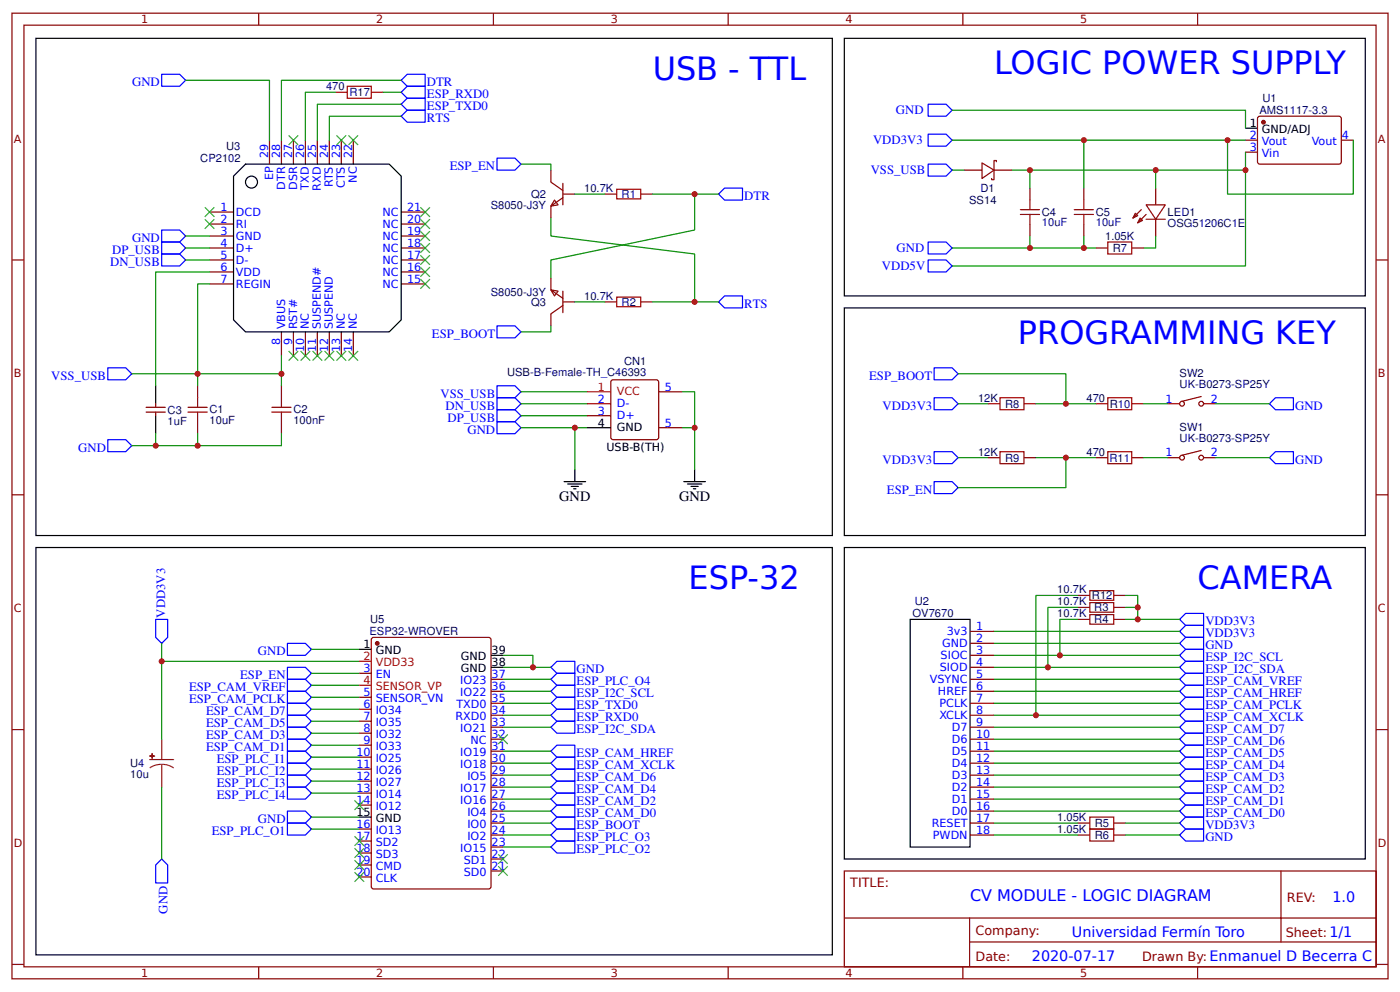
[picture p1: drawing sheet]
<svg xmlns="http://www.w3.org/2000/svg" width="309mm" height="219mm" viewBox="0 0 309 219" stroke-linecap="round" stroke-linejoin="round" font-family="sans-serif">
<g fill="none" stroke="#800" stroke-width=".26">
<path d="M2.6 2.9h304.1v213.3h-304.1zM5.3 5.6h298.7v207.9h-298.7zM57.1 2.9v2.7M109 2.9v2.7M160.9 2.9v2.7M212.7 2.9v2.7M264.6 2.9v2.7M59.5 31v5.2M62.2 31v5.2M64.8 31v5.2M67.5 31v5.2M70.1 31v5.2"/>
<path d="M72.8 31v5.2M74.1 20.4h2.6M75.4 31v5.2M78.1 31v5.2M82 20.4h2.7M121.7 37.6v2.6l2.7 1.9M213 37.6h4M217 36l2.6 1.6-2.6 1.8zM219.6 37.6v2.1h-.5v-.3M219.6 37.6h4M220.1 35.7v-.2h-.5v2.1M275.2 31h2.6"/>
<path d="M275.2 33.6h2.6M277.9 25.9l.4-.2h17.8l.2 .5v9.8l-.5 .2h-17.7l-.3-.5zM296.3 31h2.7M2.6 57.4h2.7M46.3 57.4h5.3M46.3 46.8h5.3M46.3 49.5h5.3M46.3 52.1h5.3M46.3 54.8h5.3M88.6 57.4h5.3M88.6 46.8h5.3M88.6 49.5h5.3"/>
<path d="M88.6 52.1h5.3M88.6 54.8h5.3M122.5 44.2l.8 1-1.6 .3zM124.4 43.7l-2.7 1.8v2.7M124.4 42.9h2.6M124.4 40.5v4.7M133.6 42.9h2.7M141.6 42.9h2.6M227.5 41.5v2.7M227.5 49.5v2.6M239.4 41.5v2.7M239.4 49.5v2.6"/>
<path d="M242.1 54.8h2.6M250 54.8h2.7M250.8 47.1l.6 .5-1.1 .6zM251.9 48.2l.5 .5-1 .5zM252.1 46.3l-1.8 1.9M253.2 45.2h4.2l-2.1 3.2zM253.2 48.4h4.2M253.2 47.4l-1.8 1.8M255.3 41.5v3.7M255.3 48.4v3.7M304 57.4h2.7M46.3 60.1h5.3"/>
<path d="M46.3 62.7h5.3M62.2 73.3v5.3M64.8 73.3v5.3M67.5 73.3v5.3M70.1 73.3v5.3M72.8 73.3v5.3M75.4 73.3v5.3M78.1 73.3v5.3M88.6 60.1h5.3M88.6 62.7h5.3M121.7 64l1.6 .3-.8 1.1zM121.7 61.4v2.6l2.7 1.9"/>
<path d="M124.4 67.5l-2.7 1.8v2.7M124.4 64.3v4.8M124.4 66.7h2.6M133.6 66.7h2.7M141.6 66.7h2.6M32.3 91h4.2M32.3 90h4.2M34.4 89.2v.8M34.4 91v.8M43.7 85.2v2.6M43.7 93.1v2.7M62.2 85.2v2.6"/>
<path d="M62.2 93.1v2.7M129.6 89.2h5.3M129.6 91.8h5.3M135.2 83.9h9.8l.4 .2 .1 12.5-.2 .4-9.8 .1-.5-.3-.1-12.4zM145.5 86.5h5.3M145.5 94.5h5.3M218.3 89.2h2.6M226.2 89.2h2.7M242.1 89.2h2.6M250 89.2h2.7M258 89.2h2.6M265.4 99.5l-4.3 1"/>
<path d="M265.4 87.6l-4.3 1M265.9 89.2h2.7M2.6 109.3h2.7M218.3 101.1h2.6M226.2 101.1h2.7M242.1 101.1h2.6M250 101.1h2.7M258 101.1h2.6M265.9 101.1h2.7M304 109.3h2.7M214.3 139.4h5.3M238.1 134.1h2.7"/>
<path d="M238.1 136.8h2.7M238.1 131.5h2.7M246.1 134.1h2.6M246.1 136.8h2.6M246.1 131.5h2.6M79.4 148.7h2.6M79.4 154h2.6M79.4 156.6h2.6M79.4 159.3h2.6M82.1 141l.4-.2h25.4l.5 .2 .1 54.8-.3 .4-25.7 .1-.4-.2zM108.5 152.7h2.6M108.5 158h2.6"/>
<path d="M108.5 155.3h2.6M108.5 150h2.6M214.3 142.1h5.3M214.3 147.4h5.3M214.3 152.7h5.3M214.3 158h5.3M214.3 155.3h5.3M214.3 150h5.3M214.3 144.7h5.3M2.6 161.1h2.7M79.4 161.9h2.6M79.4 164.6h2.6"/>
<path d="M79.4 167.2h2.6M79.4 169.9h2.6M79.4 172.5h2.6M79.4 175.2h2.6M79.4 177.8h2.6M108.5 163.2h2.6M108.5 168.5h2.6M108.5 173.8h2.6M108.5 179.1h2.6M108.5 176.5h2.6M108.5 171.2h2.6M108.5 165.9h2.6"/>
<path d="M108.5 160.6h2.6M214.3 163.2h5.3M214.3 168.5h5.3M214.3 173.8h5.3M214.3 179.1h5.3M214.3 176.5h5.3M214.3 171.2h5.3M214.3 165.9h5.3M214.3 160.6h5.3M304 161.1h2.7M79.4 183.1h2.6M79.4 185.7h2.6"/>
<path d="M79.4 188.4h2.6M79.4 191h2.6M79.4 193.7h2.6M108.5 184.4h2.6M108.5 181.8h2.6M108.5 192.4h2.6M108.5 189.7h2.6M108.5 187.1h2.6M186.5 192.4h117.5v21.1h-117.5zM214.3 184.4h5.3M214.3 181.8h5.3M238.1 184.4h2.7"/>
<path d="M238.1 181.8h2.7M246.1 184.4h2.6M246.1 181.8h2.6M283 192.4v15.6M2.6 213h2.7M57.1 213.5v2.7M109 213.5v2.7M160.9 213.5v2.7M186.6 202.7h117.3M212.7 213.5v2.7M214.2 208h89.7M214.2 202.7v10.6"/>
<path d="M264.6 213.5v2.7M304 213h2.7"/>
<circle cx="261.1" cy="89.2" r=".53"/>
<circle cx="265.4" cy="89.2" r=".53"/>
<circle cx="261.1" cy="101.1" r=".53"/>
<circle cx="265.4" cy="101.1" r=".53"/>
</g>
<g fill="none" stroke="#000" stroke-width=".26">
<path d="M7.9 8.5h176v109.8h-176zM186.5 8.5h115.1v56.9h-115.1zM54.2 36.2h31.8l2.6 2.7v31.7l-2.6 2.7h-31.8l-2.6-2.7v-31.7zM275.2 28.3h2.6M186.5 68h115.1v50.3h-115.1zM34.4 85.2v4M34.4 91.8v4M129.6 94.5h5.3M124.6 106.4h4.8M125.4 106.9h3.2M126.2 107.4h1.6M126.7 107.9h.6"/>
<path d="M127 103.7v2.7M151.1 106.4h4.7M151.9 106.9h3.1M152.7 107.4h1.6M153.2 107.9h.5M153.5 103.7v2.7M7.9 120.9h176v90h-176zM186.5 120.9h115.1v68.8h-115.1zM201.1 136.8h13.2v50.3h-13.2zM79.4 143.4h2.6M108.5 147.4h2.6M108.5 144.7h2.6"/>
<path d="M79.4 180.4h2.6"/>
<circle cx="55.6" cy="40.2" r="1.32"/>
</g>
<g fill="none" stroke="#a00000" stroke-width=".26">
<path d="M76.7 19h5.3v2.7h-5.3zM136.3 41.8h5.3v2.1h-5.3zM225.4 46.3h4.3M225.4 47.4h4.3M227.5 44.2v2.1M227.5 47.4v2.1M237.3 46.3h4.3M237.3 47.4h4.3M239.4 44.2v2.1M239.4 47.4v2.1M244.7 53.4h5.3v2.7h-5.3zM136.3 65.6h5.3v2.1h-5.3z"/>
<path d="M41.5 90h4.3M41.5 91h4.3M43.7 87.8v2.2M43.7 91v2.1M60.1 90h4.2M60.1 91h4.2M62.2 87.8v2.2M62.2 91v2.1M220.9 87.8h5.3v2.7h-5.3zM220.9 99.7h5.3v2.7h-5.3zM244.7 87.8h5.3v2.7h-5.3zM244.7 99.7h5.3v2.7h-5.3z"/>
<path d="M240.8 133.1h5.3v2.1h-5.3zM240.8 135.7h5.3v2.1h-5.3zM240.8 130.4h5.3v2.2h-5.3zM240.8 180.4h5.3v2.7h-5.3zM240.8 183.1h5.3v2.6h-5.3z"/>
</g>
<g fill="none" stroke="#080" stroke-width=".26">
<path d="M41 17.7h18.5v13.3M88.6 17.7h-26.4v13.3M74.1 20.4h-6.6v10.6M84.7 20.4h3.9M88.6 25.7h-15.8v5.3M88.6 23h-18.5v8M115.1 36.2h6.6v1.4M210.3 24.3h64.9v4M210.3 37.6h2.7M210.3 31h64.9M227.5 37.6v3.9M239.4 31v10.5"/>
<path d="M255.3 37.6v3.9M271.2 31v11.9h27.8v-11.9M275.2 33.6v4h-51.6M275.2 37.6v21.1h-64.9M41 54.8h5.3M41 57.4h5.3M41 52.1h5.3M121.7 48.2v3.9l31.8 4v10.6h-9.3M127 42.9h6.6M144.2 42.9h9.3v7.9l-31.8 6.6v4M153.5 42.9h5.2M227.5 52.1v2.7h-17.2"/>
<path d="M239.4 52.1v2.7h-11.9M239.4 54.8h2.7M255.3 52.1v2.7h-2.6M46.3 62.7h-2.6v19.8h18.5v-3.9M46.3 60.1h-11.9v25.1M121.7 72v1.3h-6.6M127 66.7h6.6M153.5 66.7h5.2M29.1 82.5h14.6v2.7M29.1 98.4h14.6M34.4 95.8v2.6M43.7 95.8v2.6h18.5v-2.6"/>
<path d="M62.2 82.5v2.7M115.1 86.5h14.5M115.1 89.2h14.5M115.1 91.8h14.5M115.1 94.5h11.9M129.6 94.5h-2.6v9.2M150.8 86.5h2.7v17.2M150.8 94.5h2.7M211.7 82.5h23.8v6.7M211.7 89.2h6.6M228.9 89.2h13.2M252.7 89.2h5.3"/>
<path d="M268.6 89.2h11.9M211.7 101.1h6.6M228.9 101.1h13.2M235.5 101.1v6.6h-23.8M252.7 101.1h5.3M268.6 101.1h11.9M219.6 139.4h41M238.1 136.8h-3.9v7.9M238.1 134.1h-6.6v13.3M238.1 131.5h-9.2v26.5M248.7 134.1h2.7v2.7M248.7 131.5h2.7v2.6"/>
<path d="M248.7 136.8h11.9M35.7 142.1v3.9M68.8 148.7h10.6M68.8 151.3h10.6M68.8 154h10.6M68.8 156.6h10.6M68.8 159.3h10.6M68.8 143.4h10.6M79.4 146h-43.7v17.2M111.1 144.7h6.6v2.7M111.1 147.4h10.6M111.1 150h10.6"/>
<path d="M111.1 152.7h10.6M111.1 155.3h10.6M111.1 158h10.6M219.6 144.7h41M219.6 147.4h41M219.6 150h41M219.6 152.7h41M219.6 155.3h41M219.6 158h41M219.6 142.1h41M35.7 173.8v15.9M68.8 161.9h10.6"/>
<path d="M68.8 164.6h10.6M68.8 167.2h10.6M68.8 169.9h10.6M68.8 172.5h10.6M68.8 175.2h10.6M111.1 160.6h10.6M111.1 165.9h10.6M111.1 168.5h10.6M111.1 171.2h10.6M111.1 173.8h10.6M111.1 176.5h10.6M111.1 179.1h10.6"/>
<path d="M219.6 160.6h41M219.6 163.2h41M219.6 165.9h41M219.6 168.5h41M219.6 171.2h41M219.6 173.8h41M219.6 176.5h41M219.6 179.1h41M68.8 180.4h10.6M68.8 183.1h10.6M111.1 187.1h10.6M111.1 184.4h10.6"/>
<path d="M111.1 181.8h10.6M219.6 184.4h18.5M219.6 181.8h18.5M248.7 184.4h11.9M248.7 181.8h11.9"/>
</g>
<g fill="#000" stroke="#3c3" stroke-width=".26">
<path d="M63.8 29.9l2.1 2.1zM65.9 29.9l-2.1 2.1z"/>
<path d="M74.3 29.9l2.2 2.1zM76.5 29.9l-2.2 2.1z"/>
<path d="M77 29.9l2.1 2.1zM79.1 29.9l-2.1 2.1z"/>
<path d="M45.2 45.8l2.2 2.1zM47.4 45.8l-2.2 2.1z"/>
<path d="M45.2 48.4l2.2 2.1zM47.4 48.4l-2.2 2.1z"/>
<path d="M92.9 45.8l2.1 2.1zM95 45.8l-2.1 2.1z"/>
<path d="M92.9 48.4l2.1 2.1zM95 48.4l-2.1 2.1z"/>
<path d="M92.9 51.1l2.1 2.1zM95 51.1l-2.1 2.1z"/>
<path d="M92.9 53.7l2.1 2.1zM95 53.7l-2.1 2.1z"/>
<path d="M92.9 56.4l2.1 2.1zM95 56.4l-2.1 2.1z"/>
<path d="M92.9 59l2.1 2.1zM95 59l-2.1 2.1z"/>
<path d="M63.8 77.5l2.1 2.1zM65.9 77.5l-2.1 2.1z"/>
<path d="M66.4 77.5l2.1 2.1zM68.5 77.5l-2.1 2.1z"/>
<path d="M69.1 77.5l2.1 2.1zM71.2 77.5l-2.1 2.1z"/>
<path d="M71.7 77.5l2.1 2.1zM73.8 77.5l-2.1 2.1z"/>
<path d="M74.3 77.5l2.2 2.1zM76.5 77.5l-2.2 2.1z"/>
<path d="M77 77.5l2.1 2.1zM79.1 77.5l-2.1 2.1z"/>
<path d="M92.9 61.6l2.1 2.2zM95 61.6l-2.1 2.2z"/>
<path d="M78.3 176.7l2.1 2.2zM80.4 176.7l-2.1 2.2z"/>
<path d="M110.1 162.2l2.1 2.1zM112.2 162.2l-2.1 2.1z"/>
<path d="M78.3 184.7l2.1 2.1zM80.4 184.7l-2.1 2.1z"/>
<path d="M78.3 187.3l2.1 2.1zM80.4 187.3l-2.1 2.1z"/>
<path d="M78.3 190l2.1 2.1zM80.4 190l-2.1 2.1z"/>
<path d="M78.3 192.6l2.1 2.1zM80.4 192.6l-2.1 2.1z"/>
<path d="M110.1 191.3l2.1 2.1zM112.2 191.3l-2.1 2.1z"/>
<path d="M110.1 188.6l2.1 2.2zM112.2 188.6l-2.1 2.2z"/>
</g>
<g fill="none" stroke="#00f" stroke-width=".26">
<path d="M35.7 16.4h4l1.3 1.3-1.3 1.3h-4zM88.6 17.7l1.4-1.3h3.9v2.6h-3.9zM90 19h3.9v2.7h-3.9l-1.4-1.3zM88.6 25.7l1.4-1.4h3.9v2.7h-3.9zM88.6 23l1.4-1.3h3.9v2.6h-3.9zM109.8 34.9h4l1.3 1.3-1.3 1.4h-4zM205.1 23h3.9l1.3 1.3-1.3 1.4h-3.9zM205.1 29.6h3.9l1.3 1.4-1.3 1.3h-3.9zM205.1 36.2h3.9l1.3 1.4-1.3 1.3h-3.9zM35.7 56.1h4l1.3 1.3-1.3 1.3h-4zM35.7 53.4h4l1.3 1.4-1.3 1.3h-4zM35.7 50.8h4l1.3 1.3-1.3 1.3h-4z"/>
<path d="M158.7 42.9l1.4-1.4h3.9v2.7h-3.9zM205.1 53.4h3.9l1.3 1.4-1.3 1.3h-3.9zM205.1 57.4h3.9l1.3 1.3-1.3 1.4h-3.9zM109.8 72h4l1.3 1.3-1.3 1.3h-4zM158.7 66.7l1.4-1.3h3.9v2.6h-3.9zM23.8 81.2h4l1.3 1.3-1.3 1.4h-4zM23.8 97.1h4l1.3 1.3-1.3 1.3h-4zM109.8 85.2h4l1.3 1.3-1.3 1.3h-4zM109.8 87.8h4l1.3 1.4-1.3 1.3h-4zM109.8 90.5h4l1.3 1.3-1.3 1.3h-4zM109.8 93.1h4l1.3 1.4-1.3 1.3h-4zM206.4 99.7h3.9l1.4 1.4-1.4 1.3h-3.9z"/>
<path d="M206.4 81.2h3.9l1.4 1.3-1.4 1.4h-3.9zM206.4 87.8h3.9l1.4 1.4-1.4 1.3h-3.9zM281.8 99.7h4v2.7h-4l-1.3-1.3zM281.8 87.8h4v2.7h-4l-1.3-1.3zM206.4 106.4h3.9l1.4 1.3-1.4 1.3h-3.9zM34.4 136.8h2.6v4l-1.3 1.3-1.3-1.3zM261.9 138.1h4v2.7h-4l-1.3-1.4zM261.9 135.5h4v2.6h-4l-1.3-1.3zM63.5 147.4h4l1.3 1.3-1.3 1.3h-4zM63.5 142.1h4l1.3 1.3-1.3 1.3h-4zM63.5 150h4l1.3 1.3-1.3 1.4h-4zM63.5 152.7h4l1.3 1.3-1.3 1.3h-4z"/>
<path d="M63.5 155.3h4l1.3 1.3-1.3 1.4h-4zM63.5 158h4l1.3 1.3-1.3 1.3h-4zM123 146h4v2.7h-4l-1.3-1.3zM123 148.7h4v2.6h-4l-1.3-1.3zM123 151.3h4v2.7h-4l-1.3-1.3zM123 154h4v2.6h-4l-1.3-1.3zM123 156.6h4v2.7h-4l-1.3-1.3zM123 159.3h4v2.6h-4l-1.3-1.3zM261.9 143.4h4v2.6h-4l-1.3-1.3zM261.9 146h4v2.7h-4l-1.3-1.3zM261.9 148.7h4v2.6h-4l-1.3-1.3zM261.9 151.3h4v2.7h-4l-1.3-1.3z"/>
<path d="M261.9 154h4v2.6h-4l-1.3-1.3zM261.9 156.6h4v2.7h-4l-1.3-1.3zM261.9 159.3h4v2.6h-4l-1.3-1.3zM261.9 140.8h4v2.6h-4l-1.3-1.3zM63.5 160.6h4l1.3 1.3-1.3 1.3h-4zM63.5 163.2h4l1.3 1.4-1.3 1.3h-4zM63.5 165.9h4l1.3 1.3-1.3 1.3h-4zM63.5 168.5h4l1.3 1.4-1.3 1.3h-4zM63.5 171.2h4l1.3 1.3-1.3 1.3h-4zM63.5 173.8h4l1.3 1.4-1.3 1.3h-4zM63.5 179.1h4l1.3 1.3-1.3 1.4h-4zM123 164.6h4v2.6h-4l-1.3-1.3z"/>
<path d="M123 167.2h4v2.7h-4l-1.3-1.4zM123 169.9h4v2.6h-4l-1.3-1.3zM123 172.5h4v2.7h-4l-1.3-1.4zM123 175.2h4v2.6h-4l-1.3-1.3zM123 177.8h4v2.6h-4l-1.3-1.3zM261.9 161.9h4v2.7h-4l-1.3-1.4zM261.9 164.6h4v2.6h-4l-1.3-1.3zM261.9 167.2h4v2.7h-4l-1.3-1.4zM261.9 169.9h4v2.6h-4l-1.3-1.3zM261.9 172.5h4v2.7h-4l-1.3-1.4zM261.9 175.2h4v2.6h-4l-1.3-1.3zM261.9 177.8h4v2.6h-4l-1.3-1.3z"/>
<path d="M34.4 191l1.3-1.3 1.3 1.3v4h-2.6zM63.5 181.8h4l1.3 1.3-1.3 1.3h-4zM123 180.4h4v2.7h-4l-1.3-1.3zM123 183.1h4v2.6h-4l-1.3-1.3zM123 185.7h4v2.7h-4l-1.3-1.3zM261.9 180.4h4v2.7h-4l-1.3-1.3zM261.9 183.1h4v2.6h-4l-1.3-1.3z"/>
</g>
<path d="M33.1 167.7h5.3M35.7 168.8l1.4 .2 1.3 .6M35.7 168.8l-1.4 .2-1.2 .6M35.7 163.2v4.5M35.7 168.8v5" fill="none" stroke="#8d2323" stroke-width=".26"/>
<g fill="#8d2323" stroke="#8d2323" stroke-width=".26">
<path d="M33.1 167h1z"/>
<path d="M33.6 166.4v1.1z"/>
</g>
<g fill="#800" stroke="#800" stroke-width=".26">
<circle cx="83.3" cy="142.1" r=".4"/>
<circle cx="279.1" cy="27" r=".4"/>
</g>
<path d="M129.6 86.5h5.3M79.4 146h2.6M79.4 151.3h2.6" fill="none" stroke="#f00" stroke-width=".26"/>
<g fill="#c00">
<circle cx="127" cy="94.5" r=".66"/>
<circle cx="153.5" cy="94.5" r=".66"/>
<circle cx="251.4" cy="134.1" r=".66"/>
<circle cx="251.4" cy="136.8" r=".66"/>
<circle cx="235.5" cy="101.1" r=".66"/>
<circle cx="255.3" cy="37.6" r=".66"/>
<circle cx="239.4" cy="54.8" r=".66"/>
<circle cx="227.5" cy="54.8" r=".66"/>
<circle cx="227.5" cy="37.6" r=".66"/>
<circle cx="35.7" cy="146.1" r=".66"/>
<circle cx="62.2" cy="82.6" r=".66"/>
<circle cx="43.7" cy="82.6" r=".66"/>
<circle cx="153.5" cy="42.9" r=".66"/>
<circle cx="153.5" cy="66.7" r=".66"/>
<circle cx="43.7" cy="98.4" r=".66"/>
<circle cx="34.4" cy="98.4" r=".66"/>
<circle cx="239.4" cy="31" r=".66"/>
<circle cx="275.2" cy="37.6" r=".66"/>
<circle cx="235.5" cy="89.2" r=".66"/>
<circle cx="231.5" cy="147.4" r=".66"/>
<circle cx="234.2" cy="144.7" r=".66"/>
<circle cx="228.9" cy="158" r=".66"/>
<circle cx="117.7" cy="147.4" r=".66"/>
<circle cx="271.2" cy="31" r=".66"/>
</g>
<g font-size="7.1" fill="#00f">
<text x="144.2" y="17.7">USB - TTL</text>
<text x="219.6" y="16.4">LOGIC POWER SUPPLY</text>
<text x="224.9" y="75.9">PROGRAMMING KEY</text>
<text x="152.1" y="130.2">ESP-32</text>
<text x="264.6" y="130.2">CAMERA</text>
</g>
<text font-size="3.5" fill="#00f" x="214.3" y="199">CV MODULE - LOGIC DIAGRAM</text>
<g font-size="3.2">
<text x="123.6" y="110.6">GND</text>
<text x="150" y="110.6">GND</text>
</g>
<g font-size="3.2" fill="#00f">
<text x="294.4" y="199.3">1.0</text>
<text x="236.8" y="206.9">Universidad Fermín Toro</text>
<text x="228" y="212.3">2020-07-17</text>
</g>
<g font-size="2.8" fill="#00f">
<text x="29.2" y="19.1">GND</text>
<text x="94.3" y="21.7">ESP_RXD0</text>
<text x="94.3" y="19.1">DTR</text>
<text x="94.3" y="27">RTS</text>
<text x="94.3" y="24.3">ESP_TXD0</text>
<text x="197.9" y="25.3">GND</text>
<text x="192.9" y="31.9">VDD3V3</text>
<text x="99.4" y="37.6">ESP_EN</text>
<text x="192.4" y="38.5">VSS_USB</text>
<text x="164.4" y="44.2">DTR</text>
<text x="29.2" y="53.4">GND</text>
<text x="24.3" y="58.7">DN_USB</text>
<text x="24.8" y="56.1">DP_USB</text>
<text x="194.9" y="59.7">VDD5V</text>
<text x="198.1" y="55.7">GND</text>
<text x="164.4" y="68">RTS</text>
<text x="95.4" y="74.6">ESP_BOOT</text>
<text x="11.3" y="83.9">VSS_USB</text>
<text x="192" y="83.9">ESP_BOOT</text>
<text x="97.3" y="87.8">VSS_USB</text>
<text x="98.4" y="90.5">DN_USB</text>
<text x="98.9" y="93.1">DP_USB</text>
<text x="103.3" y="95.8">GND</text>
<text x="195" y="90.5">VDD3V3</text>
<text x="286.1" y="90.5">GND</text>
<text x="17.3" y="99.7">GND</text>
<text x="195" y="102.4">VDD3V3</text>
<text x="286.1" y="102.4">GND</text>
<text x="195.9" y="109">ESP_EN</text>
<text x="36.5" y="136.4" transform="rotate(-90 36.5 136.4)">VDD3V3</text>
<text x="266.3" y="140.8">VDD3V3</text>
<text x="266.3" y="143.4">GND</text>
<text x="266.3" y="138.1">VDD3V3</text>
<text x="57" y="144.7">GND</text>
<text x="127.4" y="148.7">GND</text>
<text x="266.3" y="146.1">ESP_I2C_SCL</text>
<text x="266.3" y="148.7">ESP_I2C_SDA</text>
<text x="41.8" y="152.7">ESP_CAM_VREF</text>
<text x="41.8" y="155.3">ESP_CAM_PCLK</text>
<text x="53.1" y="150">ESP_EN</text>
<text x="127.4" y="151.3">ESP_PLC_O4</text>
<text x="127.4" y="154">ESP_I2C_SCL</text>
<text x="266.3" y="151.3">ESP_CAM_VREF</text>
<text x="266.3" y="154">ESP_CAM_HREF</text>
<text x="45.5" y="158">ESP_CAM_D7</text>
<text x="45.5" y="160.6">ESP_CAM_D5</text>
<text x="127.4" y="156.6">ESP_TXD0</text>
<text x="127.4" y="159.3">ESP_RXD0</text>
<text x="127.4" y="161.9">ESP_I2C_SDA</text>
<text x="266.3" y="156.6">ESP_CAM_PCLK</text>
<text x="266.3" y="159.3">ESP_CAM_XCLK</text>
<text x="266.3" y="161.9">ESP_CAM_D7</text>
<text x="45.5" y="163.2">ESP_CAM_D3</text>
<text x="45.5" y="165.9">ESP_CAM_D1</text>
<text x="127.4" y="167.2">ESP_CAM_HREF</text>
<text x="266.3" y="164.6">ESP_CAM_D6</text>
<text x="266.3" y="167.2">ESP_CAM_D5</text>
<text x="47.9" y="168.5">ESP_PLC_I1</text>
<text x="47.9" y="171.2">ESP_PLC_I2</text>
<text x="47.9" y="173.8">ESP_PLC_I3</text>
<text x="127.4" y="169.9">ESP_CAM_XCLK</text>
<text x="127.4" y="172.5">ESP_CAM_D6</text>
<text x="266.3" y="169.9">ESP_CAM_D4</text>
<text x="266.3" y="172.5">ESP_CAM_D3</text>
<text x="47.9" y="176.5">ESP_PLC_I4</text>
<text x="127.4" y="175.2">ESP_CAM_D4</text>
<text x="127.4" y="177.8">ESP_CAM_D2</text>
<text x="266.3" y="175.2">ESP_CAM_D2</text>
<text x="266.3" y="177.8">ESP_CAM_D1</text>
<text x="46.8" y="184.4">ESP_PLC_O1</text>
<text x="57" y="181.8">GND</text>
<text x="127.4" y="180.4">ESP_CAM_D0</text>
<text x="127.4" y="183.1">ESP_BOOT</text>
<text x="127.4" y="185.7">ESP_PLC_O3</text>
<text x="266.3" y="180.4">ESP_CAM_D0</text>
<text x="266.3" y="183.1">VDD3V3</text>
<text x="266.3" y="185.7">GND</text>
<text x="127.4" y="188.4">ESP_PLC_O2</text>
<text x="37" y="201.7" transform="rotate(-90 37 201.7)">GND</text>
</g>
<g font-size="2.8" fill="#800">
<text x="187.9" y="195.8">TITLE:</text>
<text x="284.3" y="199.3">REV:</text>
<text x="215.5" y="206.4">Company:</text>
<text x="284.1" y="206.9">Sheet:1/1</text>
<text x="215.5" y="212.2">Date:</text>
<text x="252.3" y="212.3">Drawn By:Enmanuel D Becerra C</text>
</g>
<g font-size="2.5" fill="#800">
<text x="31.2" y="5.2">1</text>
<text x="83.1" y="5.2">2</text>
<text x="134.9" y="5.2">3</text>
<text x="186.8" y="5.2">4</text>
<text x="238.7" y="5.2">5</text>
<text x="3" y="31.5">A</text>
<text x="304.4" y="31.5">A</text>
<text x="3" y="83.3">B</text>
<text x="304.4" y="83.3">B</text>
<text x="3" y="135.2">C</text>
<text x="304.4" y="135.2">C</text>
<text x="3" y="187.1">D</text>
<text x="304.4" y="187.1">D</text>
<text x="31.2" y="215.8">1</text>
<text x="83.1" y="215.8">2</text>
<text x="134.9" y="215.8">3</text>
<text x="186.8" y="215.8">4</text>
<text x="238.7" y="215.8">5</text>
</g>
<g font-size="2.5" fill="#000080">
<text x="72" y="19.9">470</text>
<text x="77.2" y="21.2">R17</text>
<text x="278.9" y="22.5">U1</text>
<text x="278.2" y="25.2">AMS1117-3.3</text>
<text x="44.3" y="35.8">CP2102</text>
<text x="49.9" y="33.1">U3</text>
<text x="108.4" y="46.1">S8050-J3Y</text>
<text x="117.4" y="43.8">Q2</text>
<text x="129.1" y="42.4">10.7K</text>
<text x="137.3" y="43.7">R1</text>
<text x="214.1" y="45">SS14</text>
<text x="216.6" y="42.4">D1</text>
<text x="230.2" y="47.6">C4</text>
<text x="242.1" y="47.6">C5</text>
<text x="258" y="47.7">LED1</text>
<text x="230.2" y="50">10uF</text>
<text x="242.1" y="50">10uF</text>
<text x="244.2" y="53">1.05K</text>
<text x="258" y="50.1">OSG51206C1E</text>
<text x="245.9" y="55.6">R7</text>
<text x="108.4" y="65.3">S8050-J3Y</text>
<text x="117.4" y="67.6">Q3</text>
<text x="129.1" y="66.2">10.7K</text>
<text x="137.3" y="67.6">R2</text>
<text x="112" y="83.1">USB-B-Female-TH_C46393</text>
<text x="137.9" y="80.7">CN1</text>
<text x="260.6" y="83.2">SW2</text>
<text x="216.1" y="88.7">12K</text>
<text x="240" y="88.7">470</text>
<text x="260.6" y="85.6">UK-B0273-SP25Y</text>
<text x="37" y="93.8">1uF</text>
<text x="37" y="91.3">C3</text>
<text x="46.3" y="93.7">10uF</text>
<text x="46.3" y="91.3">C1</text>
<text x="64.8" y="93.7">100nF</text>
<text x="64.8" y="91.3">C2</text>
<text x="222.1" y="90">R8</text>
<text x="245.2" y="90">R10</text>
<text x="260.6" y="95.1">SW1</text>
<text x="216.1" y="100.6">12K</text>
<text x="222.1" y="101.9">R9</text>
<text x="240" y="100.6">470</text>
<text x="245.1" y="102">R11</text>
<text x="260.6" y="97.6">UK-B0273-SP25Y</text>
<text x="233.6" y="131">10.7K</text>
<text x="81.8" y="137.6">U5</text>
<text x="201.6" y="136.3">OV7670</text>
<text x="202.1" y="133.7">U2</text>
<text x="233.6" y="133.7">10.7K</text>
<text x="233.6" y="136.3">10.7K</text>
<text x="241.2" y="132.3">R12</text>
<text x="241.8" y="135">R3</text>
<text x="241.8" y="137.6">R4</text>
<text x="81.6" y="140.2">ESP32-WROVER</text>
<text x="28.8" y="171.8">10u</text>
<text x="28.8" y="169.4">U4</text>
<text x="233.6" y="181.3">1.05K</text>
<text x="233.6" y="184">1.05K</text>
<text x="241.9" y="182.6">R5</text>
<text x="241.9" y="185.3">R6</text>
</g>
<g font-size="2.5">
<text x="276.1" y="28">1</text>
<text x="278.8" y="29.4">GND/ADJ</text>
<text x="132" y="94.2">4</text>
<text x="136.3" y="95.2">GND</text>
<text x="134" y="99.6">USB-B(TH)</text>
<text x="80.3" y="143.1">1</text>
<text x="83" y="144.5">GND</text>
<text x="101.8" y="148.4">GND</text>
<text x="101.8" y="145.8">GND</text>
<text x="108.6" y="147.1">38</text>
<text x="108.6" y="144.5">39</text>
<text x="78.7" y="180.2">15</text>
<text x="83" y="181.5">GND</text>
</g>
<g font-size="2.5" fill="#00f">
<text x="59.3" y="34.9" transform="rotate(-90 59.3 34.9)">29</text>
<text x="61.9" y="34.9" transform="rotate(-90 61.9 34.9)">28</text>
<text x="64.6" y="34.9" transform="rotate(-90 64.6 34.9)">27</text>
<text x="67.2" y="34.9" transform="rotate(-90 67.2 34.9)">26</text>
<text x="69.8" y="34.9" transform="rotate(-90 69.8 34.9)">25</text>
<text x="72.5" y="34.9" transform="rotate(-90 72.5 34.9)">24</text>
<text x="75.1" y="34.9" transform="rotate(-90 75.1 34.9)">23</text>
<text x="77.8" y="34.9" transform="rotate(-90 77.8 34.9)">22</text>
<text x="276.1" y="30.7">2</text>
<text x="276.1" y="33.3">3</text>
<text x="278.8" y="32">Vout</text>
<text x="278.8" y="34.7">Vin</text>
<text x="289.8" y="32">Vout</text>
<text x="296.5" y="30.7">4</text>
<text x="60.3" y="39.8" transform="rotate(-90 60.3 39.8)">EP</text>
<text x="63" y="41.9" transform="rotate(-90 63 41.9)">DTR</text>
<text x="65.6" y="42" transform="rotate(-90 65.6 42)">DSR</text>
<text x="68.3" y="41.9" transform="rotate(-90 68.3 41.9)">TXD</text>
<text x="73.6" y="41.4" transform="rotate(-90 73.6 41.4)">RTS</text>
<text x="76.2" y="41.6" transform="rotate(-90 76.2 41.6)">CTS</text>
<text x="78.8" y="40.4" transform="rotate(-90 78.8 40.4)">NC</text>
<text x="48.7" y="46.6">1</text>
<text x="52.1" y="47.6">DCD</text>
<text x="70.9" y="42.1" transform="rotate(-90 70.9 42.1)">RXD</text>
<text x="84.5" y="47.6">NC</text>
<text x="90" y="46.6">21</text>
<text x="48.7" y="49.2">2</text>
<text x="48.7" y="51.9">3</text>
<text x="52.1" y="50.3">RI</text>
<text x="52.1" y="52.9">GND</text>
<text x="84.5" y="52.9">NC</text>
<text x="84.5" y="50.3">NC</text>
<text x="90" y="51.9">19</text>
<text x="90" y="49.2">20</text>
<text x="48.7" y="54.5">4</text>
<text x="48.7" y="57.2">5</text>
<text x="48.7" y="59.8">6</text>
<text x="52.1" y="55.6">D+</text>
<text x="52.1" y="58.2">D-</text>
<text x="84.5" y="58.2">NC</text>
<text x="84.5" y="55.6">NC</text>
<text x="90" y="59.8">16</text>
<text x="90" y="57.2">17</text>
<text x="90" y="54.5">18</text>
<text x="48.7" y="62.4">7</text>
<text x="52.1" y="60.9">VDD</text>
<text x="52.1" y="63.5">REGIN</text>
<text x="84.5" y="63.5">NC</text>
<text x="84.5" y="60.9">NC</text>
<text x="90" y="62.4">15</text>
<text x="61.9" y="76.2" transform="rotate(-90 61.9 76.2)">8</text>
<text x="63" y="72.8" transform="rotate(-90 63 72.8)">VBUS</text>
<text x="64.6" y="76.2" transform="rotate(-90 64.6 76.2)">9</text>
<text x="65.6" y="72.8" transform="rotate(-90 65.6 72.8)">RST#</text>
<text x="67.2" y="77.8" transform="rotate(-90 67.2 77.8)">10</text>
<text x="68.3" y="72.8" transform="rotate(-90 68.3 72.8)">NC</text>
<text x="69.8" y="77.8" transform="rotate(-90 69.8 77.8)">11</text>
<text x="70.9" y="72.8" transform="rotate(-90 70.9 72.8)">SUSPEND#</text>
<text x="72.5" y="77.8" transform="rotate(-90 72.5 77.8)">12</text>
<text x="73.6" y="72.8" transform="rotate(-90 73.6 72.8)">SUSPEND</text>
<text x="75.1" y="77.8" transform="rotate(-90 75.1 77.8)">13</text>
<text x="76.2" y="72.8" transform="rotate(-90 76.2 72.8)">NC</text>
<text x="77.8" y="77.8" transform="rotate(-90 77.8 77.8)">14</text>
<text x="78.8" y="72.8" transform="rotate(-90 78.8 72.8)">NC</text>
<text x="132" y="88.9">2</text>
<text x="136.3" y="90">D-</text>
<text x="146.8" y="86.3">5</text>
<text x="257.5" y="88.9">1</text>
<text x="267.5" y="88.9">2</text>
<text x="132" y="91.5">3</text>
<text x="136.3" y="92.6">D+</text>
<text x="146.8" y="94.2">5</text>
<text x="257.5" y="100.8">1</text>
<text x="267.5" y="100.8">2</text>
<text x="208.1" y="142.9">GND</text>
<text x="209.2" y="140.2">3v3</text>
<text x="215.6" y="141.8">2</text>
<text x="215.6" y="139.2">1</text>
<text x="80.3" y="148.4">3</text>
<text x="83" y="149.8">EN</text>
<text x="108.6" y="149.8">37</text>
<text x="207.6" y="148.2">SIOD</text>
<text x="207.8" y="145.5">SIOC</text>
<text x="215.6" y="147.1">4</text>
<text x="215.6" y="149.8">5</text>
<text x="215.6" y="144.5">3</text>
<text x="80.3" y="153.7">5</text>
<text x="83" y="155">SENSOR_VN</text>
<text x="101.7" y="153.7">IO22</text>
<text x="101.7" y="151.1">IO23</text>
<text x="108.6" y="155">35</text>
<text x="108.6" y="152.4">36</text>
<text x="205.4" y="150.8">VSYNC</text>
<text x="207.2" y="153.5">HREF</text>
<text x="215.6" y="152.4">6</text>
<text x="215.6" y="155">7</text>
<text x="80.3" y="156.4">6</text>
<text x="80.3" y="159">7</text>
<text x="80.3" y="161.7">8</text>
<text x="83" y="157.7">IO34</text>
<text x="83" y="160.3">IO35</text>
<text x="100.6" y="159">RXD0</text>
<text x="100.8" y="156.4">TXD0</text>
<text x="101.7" y="161.7">IO21</text>
<text x="108.6" y="160.3">33</text>
<text x="108.6" y="157.7">34</text>
<text x="207.5" y="158.8">XCLK</text>
<text x="207.6" y="156.1">PCLK</text>
<text x="210.3" y="161.4">D7</text>
<text x="215.6" y="157.7">8</text>
<text x="215.6" y="160.3">9</text>
<text x="78.7" y="167">10</text>
<text x="80.3" y="164.3">9</text>
<text x="83" y="163">IO32</text>
<text x="83" y="165.6">IO33</text>
<text x="101.7" y="167">IO19</text>
<text x="103.9" y="164.3">NC</text>
<text x="108.6" y="165.6">31</text>
<text x="108.6" y="163">32</text>
<text x="210.3" y="164">D6</text>
<text x="210.3" y="166.7">D5</text>
<text x="215.6" y="163">10</text>
<text x="215.6" y="165.6">11</text>
<text x="78.7" y="169.6">11</text>
<text x="78.7" y="172.2">12</text>
<text x="83" y="168.3">IO25</text>
<text x="83" y="170.9">IO26</text>
<text x="83" y="173.6">IO27</text>
<text x="101.7" y="169.6">IO18</text>
<text x="103.3" y="172.2">IO5</text>
<text x="108.6" y="173.6">28</text>
<text x="108.6" y="170.9">29</text>
<text x="108.6" y="168.3">30</text>
<text x="210.3" y="169.3">D4</text>
<text x="210.3" y="172">D3</text>
<text x="215.6" y="168.3">12</text>
<text x="215.6" y="173.6">14</text>
<text x="215.6" y="170.9">13</text>
<text x="78.7" y="174.9">13</text>
<text x="78.7" y="177.5">14</text>
<text x="83" y="176.2">IO14</text>
<text x="83" y="178.9">IO12</text>
<text x="101.7" y="177.5">IO16</text>
<text x="101.7" y="174.9">IO17</text>
<text x="108.6" y="178.9">26</text>
<text x="108.6" y="176.2">27</text>
<text x="210.3" y="174.6">D2</text>
<text x="210.3" y="179.9">D0</text>
<text x="210.3" y="177.3">D1</text>
<text x="215.6" y="178.9">16</text>
<text x="215.6" y="176.2">15</text>
<text x="78.7" y="182.8">16</text>
<text x="78.7" y="185.5">17</text>
<text x="83" y="184.1">IO13</text>
<text x="103.3" y="185.5">IO2</text>
<text x="103.3" y="182.8">IO0</text>
<text x="103.3" y="180.2">IO4</text>
<text x="108.6" y="184.1">24</text>
<text x="108.6" y="181.5">25</text>
<text x="205.9" y="182.6">RESET</text>
<text x="206.1" y="185.2">PWDN</text>
<text x="215.6" y="184.1">18</text>
<text x="215.6" y="181.5">17</text>
<text x="78.7" y="188.1">18</text>
<text x="78.7" y="190.8">19</text>
<text x="83" y="186.8">SD2</text>
<text x="83" y="189.4">SD3</text>
<text x="101.7" y="188.1">IO15</text>
<text x="102.5" y="190.8">SD1</text>
<text x="108.6" y="186.8">23</text>
<text x="108.6" y="189.4">22</text>
<text x="78.7" y="193.4">20</text>
<text x="83" y="192.1">CMD</text>
<text x="83" y="194.7">CLK</text>
<text x="102.5" y="193.4">SD0</text>
<text x="108.6" y="192.1">21</text>
</g>
<g font-size="2.5" fill="#f00">
<text x="132" y="86.3">1</text>
<text x="136.3" y="87.3">VCC</text>
<text x="80.3" y="145.8">2</text>
<text x="83" y="147.1">VDD33</text>
<text x="80.3" y="151.1">4</text>
<text x="83" y="152.4">SENSOR_VP</text>
</g>
</svg>
